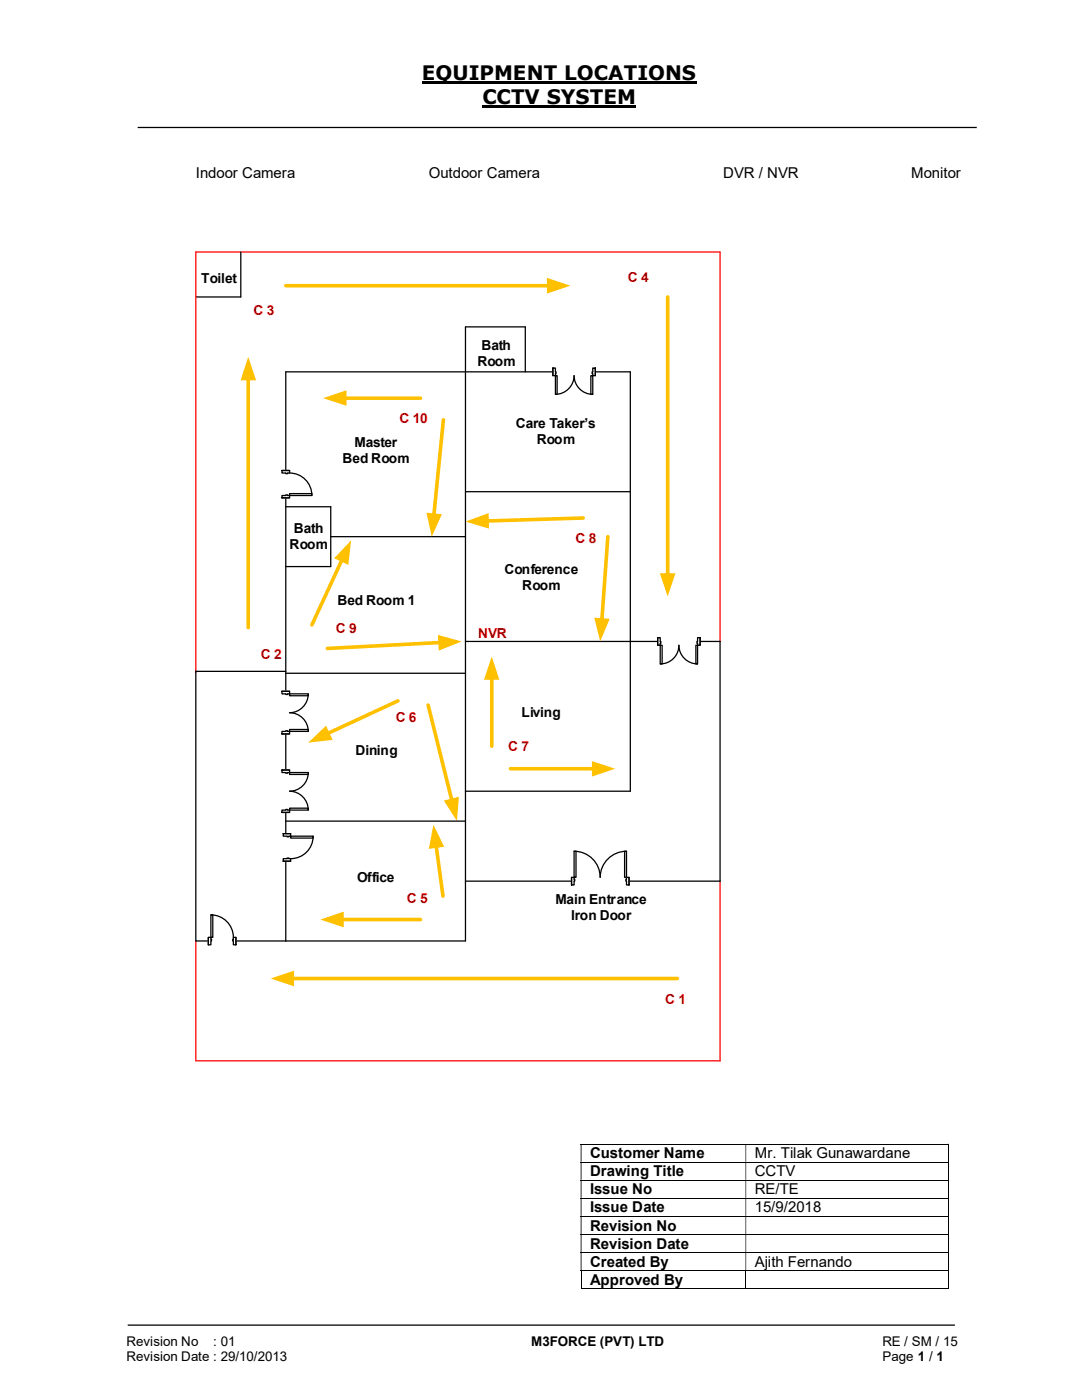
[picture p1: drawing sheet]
<svg xmlns="http://www.w3.org/2000/svg" width="216mm" height="279mm" viewBox="0 0 216 279" stroke-linecap="round" stroke-linejoin="round" font-family="sans-serif">
<path d="M84.2 16.4h54.8M96.3 21.3h30.7" fill="none" stroke="#000" stroke-width=".42"/>
<path d="M27.5 25.4h167.4M25.5 264.5h165" fill="none" stroke="#000" stroke-width=".25"/>
<path d="M39.1 187.8v23.9" fill="none" stroke="#f00" stroke-width=".25"/>
<path d="M49.5 75.5v49.8" fill="none" stroke="#ffc000" stroke-width=".72"/>
<path d="M49.5 71.2l1.6 4.7h-3.1z" fill="#ffc000"/>
<path d="M48 50.3v9h-8.9M104.8 74.2v-9h-11.9v122.6h-53.8v-53.8h17.9M92.9 98.1h32.9M57 101.1h9v12h-9M66 107.1h26.9M57 134.4h35.9M92.9 128h50.8v47.9h-50.8M92.9 157.9h32.9v-83.7h-68.8v113.6M57 163.9h35.9" fill="none" stroke="#000" stroke-width=".25"/>
<path d="M143.7 128v-77.7h-104.6v83.9M143.7 175.9v35.8h-104.6" fill="none" stroke="#f00" stroke-width=".25"/>
<path d="M131.2 127.2h8.5v1.6h-8.5z" fill="#fff"/>
<path d="M131.2 127.2h8.5v1.6h-8.5z" fill="none" stroke="#fff" stroke-width=".25"/>
<path d="M131.2 127.3v1.5h.5v-1.5zM139.2 127.3h.5v1.5h-.5z" fill-rule="evenodd" fill="#fff"/>
<path d="M131.7 128v-.7h-.5v1.5h.5v-.4M139.2 128v-.7h.5v1.5h-.5v-.4" fill="none" stroke="#000" stroke-width=".25"/>
<path d="M131.7 128v.4h.2v-.4zM139.1 128h.1v.4h-.1z" fill-rule="evenodd" fill="#fff"/>
<path d="M131.2 127.3v1.5M131.7 128h.2v.4h-.2M131.7 132.5a3.7 3.7 0 0 0 3.8-3.7 3.7 3.7 0 0 0 3.7 3.7M139.2 128h-.1v.4h.1M139.7 127.3v1.5" fill="none" stroke="#000" stroke-width=".25"/>
<path d="M138.9 128.8h.3v3.7h-.3z" fill-rule="evenodd" fill="#fff"/>
<path d="M138.9 128.8h.3v3.7h-.3z" fill="none" stroke="#000" stroke-width=".25"/>
<path d="M131.7 128.8h.4v3.7h-.4z" fill-rule="evenodd" fill="#fff"/>
<path d="M131.7 128.8h.4v3.7h-.4z" fill="none" stroke="#000" stroke-width=".25"/>
<path d="M56.5 166.4h1.6v5.5h-1.6z" fill-rule="evenodd" fill="#fff"/>
<path d="M56.5 166.4h1.6v5.5h-1.6z" fill="none" stroke="#fff" stroke-width=".25"/>
<path d="M56.5 166.4h1.5v.5h-1.5zM56.5 171.4v.5h1.5v-.5z" fill-rule="evenodd" fill="#fff"/>
<path d="M57.3 166.9h-.8v-.5h1.5v.5h-.3M57.3 171.4h-.8v.5h1.5v-.5h-.3" fill="none" stroke="#000" stroke-width=".25"/>
<path d="M57.3 166.9h.4v.1h-.4zM57.3 171.2v.2h.4v-.2z" fill-rule="evenodd" fill="#fff"/>
<path d="M56.5 166.4h1.5M56.5 171.9h1.5M57.3 166.9v.1h.4v-.1M57.3 171.4v-.2h.4v.2M62.5 166.9a4.5 4.5 0 0 1-4.5 4.5" fill="none" stroke="#000" stroke-width=".25"/>
<path d="M58 166.9h4.5v.4h-4.5z" fill="#fff"/>
<path d="M58 166.9h4.5v.4h-4.5z" fill="none" stroke="#000" stroke-width=".25"/>
<path d="M56.2 153.7h1.6v8.4h-1.6z" fill-rule="evenodd" fill="#fff"/>
<path d="M56.2 153.7h1.6v8.4h-1.6z" fill="none" stroke="#fff" stroke-width=".25"/>
<path d="M56.3 161.7v.4h1.5v-.4zM56.3 153.7h1.5v.5h-1.5z" fill-rule="evenodd" fill="#fff"/>
<path d="M57 154.2h-.7v-.5h1.5v.5h-.4M57 161.7h-.7v.4h1.5v-.4h-.4" fill="none" stroke="#000" stroke-width=".25"/>
<path d="M57 161.5v.2h.4v-.2zM57 154.2h.4v.1h-.4z" fill-rule="evenodd" fill="#fff"/>
<path d="M56.3 153.7h1.5M57 154.2v.1h.4v-.1M61.5 154.2a3.7 3.7 0 0 1-3.7 3.7 3.8 3.8 0 0 1 3.7 3.8M56.3 162.1h1.5M57 161.7v-.2h.4v.2" fill="none" stroke="#000" stroke-width=".25"/>
<path d="M57.8 154.2h3.7v.4h-3.7z" fill="#fff"/>
<path d="M57.8 154.2h3.7v.4h-3.7z" fill="none" stroke="#000" stroke-width=".25"/>
<path d="M57.8 161.3h3.7v.4h-3.7z" fill="#fff"/>
<path d="M57.8 161.3h3.7v.4h-3.7z" fill="none" stroke="#000" stroke-width=".25"/>
<path d="M41.6 187h5.5v1.6h-5.5z" fill="#fff"/>
<path d="M41.6 187h5.5v1.6h-5.5z" fill="none" stroke="#fff" stroke-width=".25"/>
<path d="M41.6 187.1h.5v1.5h-.5zM46.6 187.1v1.5h.5v-1.5z" fill-rule="evenodd" fill="#fff"/>
<path d="M42.1 187.5v-.4h-.5v1.5h.5v-.8M46.6 187.5v-.4h.5v1.5h-.5v-.8" fill="none" stroke="#000" stroke-width=".25"/>
<path d="M42.1 187.5h.1v.3h-.1zM46.4 187.5v.3h.2v-.3z" fill-rule="evenodd" fill="#fff"/>
<path d="M41.6 187.1v1.5M42.1 182.6a4.5 4.5 0 0 1 4.5 4.5M42.1 187.5h.1v.3h-.1M46.6 187.5h-.2v.3h.2M47.1 187.1v1.5" fill="none" stroke="#000" stroke-width=".25"/>
<path d="M42.1 182.6h.4v4.5h-.4z" fill-rule="evenodd" fill="#fff"/>
<path d="M42.1 182.6h.4v4.5h-.4z" fill="none" stroke="#000" stroke-width=".25"/>
<path d="M110.3 73.4h8.5v1.6h-8.5z" fill="#fff"/>
<path d="M110.3 73.4h8.5v1.6h-8.5z" fill="none" stroke="#fff" stroke-width=".25"/>
<path d="M110.3 73.4v1.6h.5v-1.6zM118.3 73.4h.5v1.6h-.5z" fill-rule="evenodd" fill="#fff"/>
<path d="M110.8 74.2v-.8h-.5v1.6h.5v-.4M118.3 74.2v-.8h.5v1.6h-.5v-.4" fill="none" stroke="#000" stroke-width=".25"/>
<path d="M110.8 74.2v.4h.2v-.4zM118.2 74.2h.1v.4h-.1z" fill-rule="evenodd" fill="#fff"/>
<path d="M110.3 73.4v1.6M110.8 78.7a3.8 3.8 0 0 0 3.8-3.7 3.7 3.7 0 0 0 3.7 3.7M110.8 74.2h.2v.4h-.2M118.3 74.2h-.1v.4h.1M118.8 73.4v1.6" fill="none" stroke="#000" stroke-width=".25"/>
<path d="M117.9 75h.4v3.7h-.4z" fill-rule="evenodd" fill="#fff"/>
<path d="M117.9 75h.4v3.7h-.4z" fill="none" stroke="#000" stroke-width=".25"/>
<path d="M110.8 75h.4v3.7h-.4z" fill-rule="evenodd" fill="#fff"/>
<path d="M110.8 75h.4v3.7h-.4z" fill="none" stroke="#000" stroke-width=".25"/>
<path d="M114 175h11.5v1.7h-11.5z" fill="#fff"/>
<path d="M114 175h11.5v1.7h-11.5z" fill="none" stroke="#fff" stroke-width=".25"/>
<path d="M125 175.1v1.5h.5v-1.5zM114 175.1h.6v1.5h-.6z" fill-rule="evenodd" fill="#fff"/>
<path d="M114.6 175.5v-.4h-.6v1.5h.6v-.7M125 175.5v-.4h.5v1.5h-.5v-.7" fill="none" stroke="#000" stroke-width=".25"/>
<path d="M124.9 175.5v.4h.1v-.4zM114.6 175.5h.1v.4h-.1z" fill-rule="evenodd" fill="#fff"/>
<path d="M114 175.1v1.5M114.6 169.9a5.2 5.2 0 0 1 5.2 5.2 5.2 5.2 0 0 1 5.2-5.2M114.6 175.5h.1v.4h-.1M125 175.5h-.1v.4h.1M125.5 175.1v1.5" fill="none" stroke="#000" stroke-width=".25"/>
<path d="M114.6 169.9h.3v5.2h-.3z" fill-rule="evenodd" fill="#fff"/>
<path d="M114.6 169.9h.3v5.2h-.3z" fill="none" stroke="#000" stroke-width=".25"/>
<path d="M124.6 169.9h.4v5.2h-.4z" fill-rule="evenodd" fill="#fff"/>
<path d="M124.6 169.9h.4v5.2h-.4z" fill="none" stroke="#000" stroke-width=".25"/>
<path d="M56.2 138h1.6v8.5h-1.6z" fill-rule="evenodd" fill="#fff"/>
<path d="M56.2 138h1.6v8.5h-1.6z" fill="none" stroke="#fff" stroke-width=".25"/>
<path d="M56.3 146v.5h1.5v-.5zM56.3 138h1.5v.5h-1.5z" fill-rule="evenodd" fill="#fff"/>
<path d="M57 138.5h-.7v-.5h1.5v.5h-.4M57 146h-.7v.5h1.5v-.5h-.4" fill="none" stroke="#000" stroke-width=".25"/>
<path d="M57 145.8v.2h.4v-.2zM57 138.5h.4v.1h-.4z" fill-rule="evenodd" fill="#fff"/>
<path d="M56.3 138h1.5M57 138.5v.1h.4v-.1M61.5 138.5a3.8 3.8 0 0 1-3.7 3.7 3.7 3.7 0 0 1 3.7 3.8M56.3 146.5h1.5M57 146v-.2h.4v.2" fill="none" stroke="#000" stroke-width=".25"/>
<path d="M57.8 138.5h3.7v.4h-3.7z" fill="#fff"/>
<path d="M57.8 138.5h3.7v.4h-3.7z" fill="none" stroke="#000" stroke-width=".25"/>
<path d="M57.8 145.6h3.7v.4h-3.7z" fill="#fff"/>
<path d="M57.8 145.6h3.7v.4h-3.7z" fill="none" stroke="#000" stroke-width=".25"/>
<path d="M56.2 93.9h1.6v5.5h-1.6z" fill-rule="evenodd" fill="#fff"/>
<path d="M56.2 93.9h1.6v5.5h-1.6z" fill="none" stroke="#fff" stroke-width=".25"/>
<path d="M56.3 98.9v.5h1.5v-.5zM56.3 93.9h1.5v.5h-1.5z" fill-rule="evenodd" fill="#fff"/>
<path d="M57 98.9h-.7v.5h1.5v-.5h-.4M57 94.4h-.7v-.5h1.5v.5h-.4" fill="none" stroke="#000" stroke-width=".25"/>
<path d="M57 98.8v.1h.4v-.1zM57 94.4h.4v.1h-.4z" fill-rule="evenodd" fill="#fff"/>
<path d="M56.3 99.4h1.5M56.3 93.9h1.5M57 98.9v-.1h.4v.1M57 94.4v.1h.4v-.1M57.8 94.4a4.5 4.5 0 0 1 4.4 4.5" fill="none" stroke="#000" stroke-width=".25"/>
<path d="M57.8 98.5h4.4v.4h-4.4z" fill="#fff"/>
<path d="M57.8 98.5h4.4v.4h-4.4z" fill="none" stroke="#000" stroke-width=".25"/>
<path d="M133.2 59.3v55.5" fill="none" stroke="#ffc000" stroke-width=".72"/>
<path d="M131.7 114.4h3.1l-1.6 4.6z" fill="#ffc000"/>
<path d="M57 57h52.5" fill="none" stroke="#ffc000" stroke-width=".72"/>
<path d="M109.1 55.5l4.7 1.5-4.7 1.6z" fill="#ffc000"/>
<path d="M58.3 195.3h76.9" fill="none" stroke="#ffc000" stroke-width=".72"/>
<path d="M54 195.3l4.7-1.6v3.1z" fill="#ffc000"/>
<path d="M87 168.8l1.4 10.1" fill="none" stroke="#ffc000" stroke-width=".72"/>
<path d="M86.5 164.6l2.1 4.4-3 .4z" fill="#ffc000"/>
<path d="M68.2 183.5h15.7" fill="none" stroke="#ffc000" stroke-width=".72"/>
<path d="M63.9 183.5l4.7-1.6v3.2z" fill="#ffc000"/>
<path d="M98.1 135.3v13.6" fill="none" stroke="#ffc000" stroke-width=".72"/>
<path d="M98.1 131l1.6 4.7h-3.1z" fill="#ffc000"/>
<path d="M101.9 153.4h16.6" fill="none" stroke="#ffc000" stroke-width=".72"/>
<path d="M118.1 151.9l4.7 1.5-4.7 1.6z" fill="#ffc000"/>
<path d="M85.4 140.7l4.8 19.1" fill="none" stroke="#ffc000" stroke-width=".72"/>
<path d="M88.6 159.8l3-.8-.4 4.9z" fill="#ffc000"/>
<path d="M79.4 139.9l-14 6.5" fill="none" stroke="#ffc000" stroke-width=".72"/>
<path d="M61.5 148.2l3.6-3.4 1.3 2.9z" fill="#ffc000"/>
<path d="M68.7 79.5h15.2" fill="none" stroke="#ffc000" stroke-width=".72"/>
<path d="M64.5 79.5l4.6-1.6v3.1z" fill="#ffc000"/>
<path d="M88.5 83.8l-1.9 19" fill="none" stroke="#ffc000" stroke-width=".72"/>
<path d="M85.1 102.3l3.1 .3-2.1 4.5z" fill="#ffc000"/>
<path d="M116.4 103.4l-19.2 .6" fill="none" stroke="#ffc000" stroke-width=".72"/>
<path d="M92.9 104.1l4.6-1.7 .1 3.1z" fill="#ffc000"/>
<path d="M121.3 107.1l-1.2 16.6" fill="none" stroke="#ffc000" stroke-width=".72"/>
<path d="M118.6 123.3l3.1 .2-1.9 4.5z" fill="#ffc000"/>
<path d="M68.2 111.7l-6 13" fill="none" stroke="#ffc000" stroke-width=".72"/>
<path d="M70.1 107.8l-.6 4.9-2.8-1.3z" fill="#ffc000"/>
<path d="M87.9 128.2l-22.6 1.2" fill="none" stroke="#ffc000" stroke-width=".72"/>
<path d="M87.4 126.7l4.7 1.3-4.6 1.8z" fill="#ffc000"/>
<g fill="none" stroke="#000" stroke-width=".2">
<path d="M115.9 228.3h73.2M115.9 231.9h73.2M115.9 235.5h73.2M115.9 239.1h73.2M189.2 228.4v3.5M189.2 232v3.5M189.2 235.6v3.5M189.2 239.2v3.5M115.9 242.7h73.2M115.9 246.4h73.2M115.9 249.9h73.2M115.9 253.5h73.2"/>
<path d="M115.9 257.2h32.9M116 253.6v3.7M148.8 253.6v3.7M148.9 257.2h40.2M189.2 242.8v3.5M189.2 246.4v3.5M189.2 250v3.4M189.2 253.6v3.7"/>
</g>
<g fill="#000">
<path d="M189.1 228.3h.2v.1h-.2zM115.9 228.4h.1v3.5h-.1zM148.8 228.4h.1v3.5h-.1z" fill-rule="evenodd"/>
<path d="M189.1 231.9h.2v.1h-.2zM115.9 232h.1v3.5h-.1zM148.8 232h.1v3.5h-.1z" fill-rule="evenodd"/>
<path d="M189.1 235.5l.2 .1zM115.9 235.6h.1v3.5h-.1zM148.8 235.6h.1v3.5h-.1z" fill-rule="evenodd"/>
<path d="M189.1 239.1h.2v.1h-.2zM115.9 239.2h.1v3.5h-.1zM148.8 239.2h.1v3.5h-.1z" fill-rule="evenodd"/>
<path d="M189.1 242.7h.2v.1h-.2zM115.9 242.8h.1v3.5h-.1zM148.8 242.8h.1v3.5h-.1z" fill-rule="evenodd"/>
<path d="M189.1 246.3l.2 .1zM115.9 246.4h.1v3.5h-.1zM148.8 246.4h.1v3.5h-.1z" fill-rule="evenodd"/>
<path d="M189.1 249.9h.2v.1h-.2zM115.9 250h.1v3.4h-.1zM148.8 250h.1v3.4h-.1z" fill-rule="evenodd"/>
</g>
<path d="M189.1 253.4h.2v.2h-.2zM189.1 257.1h.2v.2h-.2z" fill="#000"/>
<g font-size="4">
<text x="84.2" y="16">EQUIPMENT LOCATIONS</text>
<text x="96.3" y="20.8">CCTV SYSTEM</text>
</g>
<g font-size="3">
<text x="39.1" y="35.5">Indoor Camera</text>
<text x="85.6" y="35.5">Outdoor Camera</text>
<text x="144.3" y="35.5">DVR / NVR</text>
<text x="181.8" y="35.5">Monitor</text>
<text x="117.7" y="231.2">Customer Name</text>
<text x="150.6" y="231.2">Mr. Tilak Gunawardane</text>
<text x="117.7" y="234.8">Drawing Title</text>
<text x="117.7" y="238.3">Issue No</text>
<text x="150.6" y="234.8">CCTV</text>
<text x="150.6" y="238.3">RE/TE</text>
<text x="117.7" y="242">Issue Date</text>
<text x="117.7" y="245.6">Revision No</text>
<text x="150.6" y="242">15/9/2018</text>
<text x="117.7" y="249.2">Revision Date</text>
<text x="117.7" y="252.8">Created By</text>
<text x="117.7" y="256.4">Approved By</text>
<text x="150.6" y="252.8">Ajith Fernando</text>
</g>
<g font-size="2.7">
<text x="40.2" y="56.4">Toilet</text>
<text x="96.1" y="69.8">Bath</text>
<text x="95.2" y="73">Room</text>
<text x="70.7" y="89.2">Master</text>
<text x="102.9" y="85.5">Care Taker’s</text>
<text x="107.1" y="88.7">Room</text>
<text x="68.4" y="92.4">Bed Room</text>
<text x="58.6" y="106.4">Bath</text>
<text x="57.8" y="109.6">Room</text>
<text x="100.7" y="114.6">Conference</text>
<text x="104.2" y="117.8">Room</text>
<text x="67.4" y="120.7">Bed Room 1</text>
<text x="104.1" y="143.1">Living</text>
<text x="71" y="150.6">Dining</text>
<text x="71.2" y="176">Office</text>
<text x="110.9" y="180.4">Main Entrance</text>
<text x="114" y="183.6">Iron Door</text>
<text x="25.2" y="268.7">Revision No</text>
<text x="42.6" y="268.7">: 01</text>
<text x="106" y="268.7">M3FORCE (PVT) LTD</text>
<text x="176.1" y="268.7">RE / SM / 15</text>
<text x="25.2" y="271.7">Revision Date : 29/10/2013</text>
<text x="176.1" y="271.7">Page 1 / 1</text>
</g>
<g font-size="2.7" fill="#c00000">
<text x="125.3" y="56.3">C 4</text>
<text x="50.6" y="62.8">C 3</text>
<text x="79.7" y="84.4">C 10</text>
<text x="114.8" y="108.3">C 8</text>
<text x="52.1" y="131.6">C 2</text>
<text x="67" y="126.3">C 9</text>
<text x="95.4" y="127.4">NVR</text>
<text x="79" y="144.2">C 6</text>
<text x="101.4" y="149.9">C 7</text>
<text x="81.2" y="180.2">C 5</text>
<text x="132.8" y="200.3">C 1</text>
</g>
</svg>
